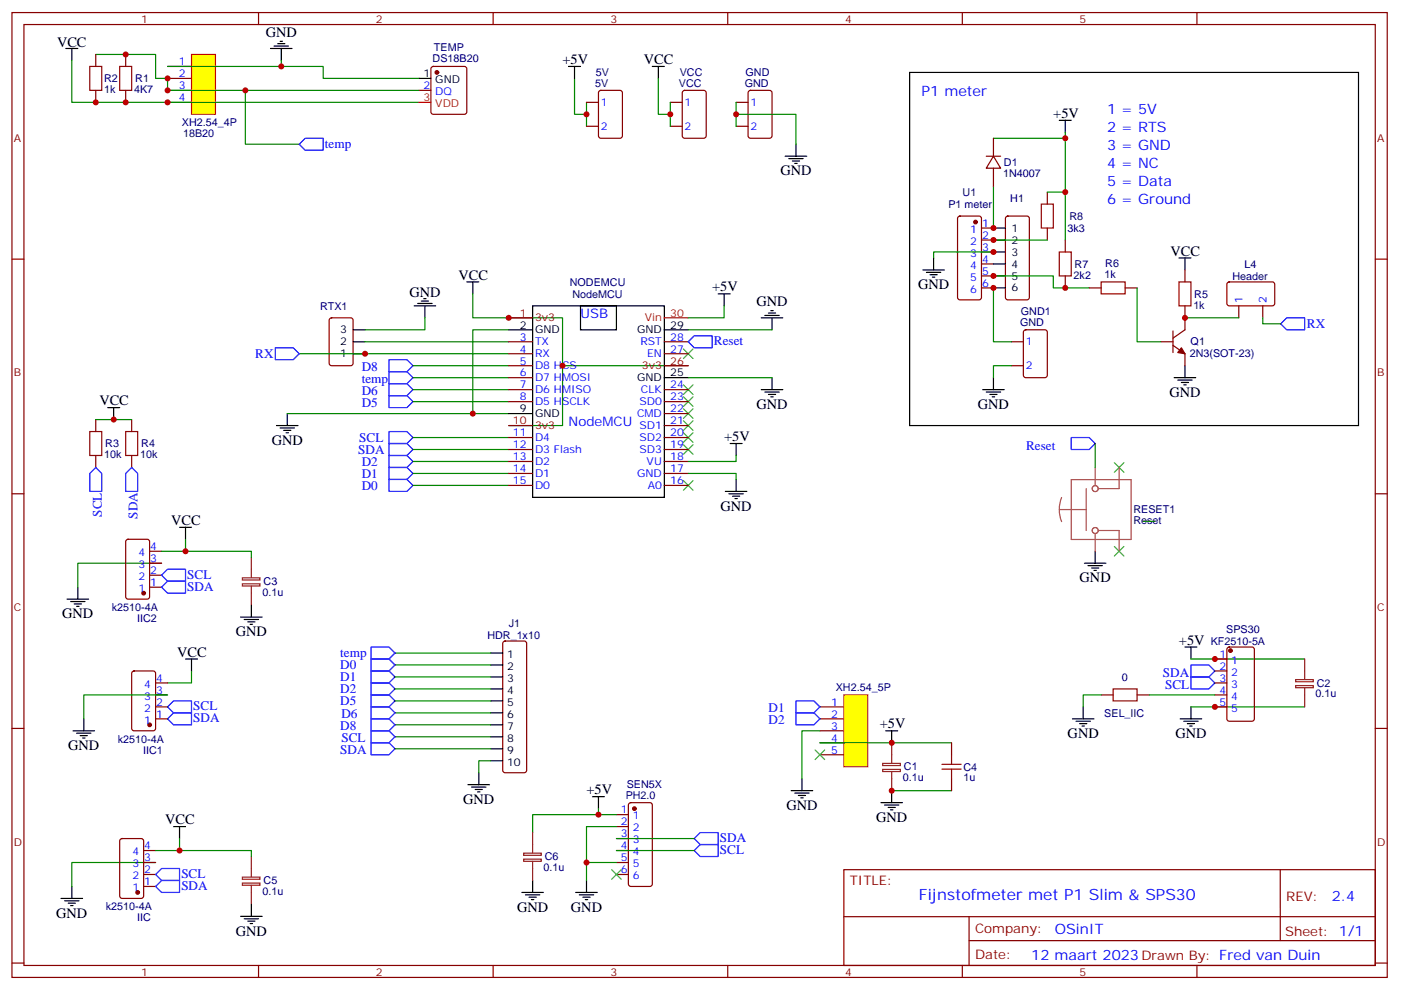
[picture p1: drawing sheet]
<svg xmlns="http://www.w3.org/2000/svg" width="413mm" height="292mm" viewBox="0 0 413 292" stroke-linecap="round" stroke-linejoin="round" font-family="sans-serif">
<g fill="none" stroke="#870000" stroke-width=".35">
<path d="M3.5 3.7h405.4v284.3h-405.4zM7.1 7.2h398.2v277.3h-398.2zM76.2 3.7v3.5M145.3 3.7v3.5M214.5 3.7v3.5M283.6 3.7v3.5M352.8 3.7v3.5M49.4 30.2h7M49.4 26.6h7M49.4 23.1h7M197.6 30.2h3.5M197.6 37.2h3.5"/>
<path d="M201.3 26.8l.5-.2h5.6l.7 .5v12.9l-.4 .7h-5.9l-.7-.4v-13zM217 30.2h3.5M217 37.2h3.5M220.7 26.8l.5-.2h5.6l.7 .5v12.9l-.4 .7h-5.9l-.7-.4v-13zM3.5 76.4h3.6M405.3 76.4h3.6M3.5 145.5h3.6M405.3 145.5h3.6M3.5 214.7h3.6M405.3 214.7h3.6M248.7 256.3h156.6v28.2h-156.6zM377.3 256.3v20.9"/>
<path d="M248.7 270.1h156.5M285.6 277.2h119.6M285.6 270.1v14.2M3.5 283.8h3.6M76.2 284.5v3.5M145.3 284.5v3.5M214.5 284.5v3.5M283.6 284.5v3.5M352.8 284.5v3.5M405.3 283.8h3.6"/>
</g>
<g fill="none" stroke="#000" stroke-width=".35">
<path d="M19.4 14.3h3.5M21.2 14.3v3.5M79.7 14.3h6.4M80.8 13.6h4.2M81.8 12.9h2.2M82.5 12.2h.8M82.9 14.3v3.5M192.3 19.6h3.5M194 19.6v3.5M231.4 46h6.4M232.5 46.7h4.2M233.5 47.4h2.2"/>
<path d="M234.2 48.2h.7M234.6 42.5v3.5M51.2 243.6h3.5M52.9 243.6v3.5M18 264.8h6.3M19 265.5h4.3M20.1 266.2h2.1M20.8 266.9h.7M21.2 261.2v3.6"/>
</g>
<path d="M194 23.1v10.6h3.6M197.6 30.2v7M217 33.7h17.6v8.8M217 30.2v7" fill="none" stroke="#008700" stroke-width=".35"/>
<path d="M56.4 16.1h7.1v17.6h-7.1z" fill="#ff0" stroke="#f30" stroke-width=".35"/>
<g fill="none" stroke="#870000" stroke-width=".35">
<path d="M37 16.1v3.5M49.4 19.6h7M127.2 19.8l.5-.2h9.2l.5 .2 .2 .5v12.7l-.3 .5-.4 .2h-9.2l-.5-.2-.2-.5v-12.7zM37 26.6v3.6M123.5 26.6h3.5M172.9 30.2h3.5M172.9 37.2h3.5M176.6 26.8l.5-.2h5.6l.7 .5v12.9l-.4 .7h-5.9l-.7-.4v-13zM97.2 93.9l.5-.2h5.7l.6 .4 .1 13-.5 .6-5.9 .1-.6-.5-.1-12.9zM149.9 100.7h7.1M149.9 104.2h7.1M149.9 107.8h7.1"/>
<path d="M149.9 111.3h7.1M149.9 114.8h7.1M149.9 118.4h7.1M195.8 100.7h7M195.8 104.2h7M195.8 114.8h7M195.8 118.4h7M149.9 128.9h7.1M149.9 132.5h7.1M149.9 136h7.1M149.9 139.5h7.1M195.8 128.9h7"/>
<path d="M195.8 132.5h7M195.8 136h7M195.8 139.5h7M195.8 121.9h7M195.8 125.4h7M149.9 143.1h7.1M195.8 143.1h7M39 197.9l.5-.2h5.7l.6 .5 .1 16.5-.5 .6-5.9 .1-.6-.5-.1-16.5zM148.4 189.1l.5-.2h5.6l.5 .2 .2 .5v37.4l-.2 .5-.5 .2h-5.6l-.5-.2-.2-.5v-37.4zM45.9 211.8h3.5M45.9 208.3h3.5M45.9 204.8h3.5"/>
<path d="M45.9 201.3h3.5M241.7 211.8h7M241.7 208.3h7M241.7 215.4h7M35.5 247.3l.5-.2h5.6l.7 .5v16.5l-.4 .6-5.9 .1-.7-.5v-16.5zM42.3 257.7h3.6M42.3 254.2h3.6M42.3 250.6h3.6M42.3 261.2h3.6"/>
</g>
<g fill="none" stroke="#008700" stroke-width=".35">
<path d="M21.2 17.8v12.4h102.3M28.2 16.1h17.7v7h3.5v3.5h22.9v15.9h15.9M82.9 17.8v1.8h-33.5M82.9 19.6h12.3v3.5h28.3M72.3 26.6h51.2M169.3 23.1v10.6h3.6M172.9 30.2v7M125.2 93.7v3.5h-17.6M139.3 86.6v7.1h26.5v31.7h-15.9M149.9 97.2h-10.6v24.7h10.6M202.8 97.2h24.7M213.4 90.1v3.6h-10.6"/>
<path d="M88.2 104.2h61.7M107.6 100.7h42.3M121.7 107.8h28.2M121.7 111.3h28.2M121.7 114.8h28.2M121.7 118.4h28.2M165.8 107.8h37M202.8 111.3h24.7M84.7 121.9h54.6M121.7 132.5h28.2M121.7 128.9h28.2M121.7 139.5h28.2"/>
<path d="M121.7 136h28.2M202.8 139.5h14.2v1.8M217 134.2v1.8h-14.2M322.8 130.7v7.1M121.7 143.1h28.2M336.9 153.6h3.5M56.4 197.7v3.6h-7M116.4 196h28.2M116.4 192.4h28.2M116.4 199.5h28.2M49.4 204.8h-24.7v7M116.4 217.1h28.2"/>
<path d="M116.4 210.1h28.2M116.4 213.6h28.2M116.4 203h28.2M116.4 206.6h28.2M116.4 220.7h28.2M144.6 224.2h-3.5v3.5M45.9 254.2h-24.7v7M52.9 247.1v3.5h-7"/>
</g>
<g fill="#870000" stroke="#870000" stroke-width=".35">
<circle cx="40.6" cy="263" r=".53"/>
<circle cx="128.8" cy="21.3" r=".53"/>
<circle cx="44.1" cy="213.6" r=".53"/>
</g>
<g fill="none" stroke="#00f" stroke-width=".35">
<path d="M88.2 42.5l1.8-1.8h5.2v3.6h-5.2zM114.7 109.5h5.2l1.8 1.8-1.8 1.8h-5.2zM114.7 113.1h5.2l1.8 1.7-1.8 1.8h-5.2zM114.7 106h5.2l1.8 1.8-1.8 1.7h-5.2zM114.7 116.6h5.2l1.8 1.8-1.8 1.7h-5.2zM202.8 100.7l1.8-1.7h5.3v3.5h-5.3zM114.7 130.7h5.2l1.8 1.8-1.8 1.7h-5.2zM114.7 127.2h5.2l1.8 1.7-1.8 1.8h-5.2zM114.7 134.2h5.2l1.8 1.8-1.8 1.8h-5.2zM114.7 137.8h5.2l1.8 1.7-1.8 1.8h-5.2zM315.7 128.9h5.3l1.8 1.8-1.8 1.8h-5.3zM114.7 141.3h5.2l1.8 1.8-1.8 1.7h-5.2z"/>
<path d="M109.4 197.7h5.3l1.7 1.8-1.7 1.8h-5.3zM109.4 194.2h5.3l1.7 1.8-1.7 1.7h-5.3zM109.4 190.7h5.3l1.7 1.7-1.7 1.8h-5.3zM49.4 208.3l1.8-1.7h5.2v3.5h-5.2zM51.2 210.1h5.2v3.5h-5.2l-1.8-1.8zM109.4 208.3h5.3l1.7 1.8-1.7 1.7h-5.3zM109.4 211.8h5.3l1.7 1.8-1.7 1.8h-5.3zM109.4 201.3h5.3l1.7 1.7-1.7 1.8h-5.3zM109.4 204.8h5.3l1.7 1.8-1.7 1.7h-5.3zM109.4 215.4h5.3l1.7 1.7-1.7 1.8h-5.3zM109.4 218.9h5.3l1.7 1.8-1.7 1.7h-5.3zM45.9 257.7l1.7-1.8h5.3v3.6h-5.3z"/>
<path d="M45.9 261.2l1.7-1.7h5.3v3.5h-5.3z"/>
</g>
<g fill="none" stroke="#000" stroke-width=".35">
<path d="M167.6 19.6h3.5M169.3 19.6v3.5M123.5 23.1h3.5M104.1 97.2h3.5M122.1 90.1h6.3M123.1 89.4h4.3M124.2 88.7h2.1M124.9 88h.7M125.2 90.1v3.6M137.6 83.1h3.5M139.3 83.1v3.5M149.9 97.2h7.1"/>
<path d="M157 90.1h38.8v56.5h-38.8zM171.1 90.1h10.6v7.1h-10.6zM195.8 97.2h7M211.7 86.6h3.5M213.4 86.6v3.5M224.4 93.7h6.3M225.4 93h4.3M226.5 92.3h2.1M227.2 91.5h.7M227.5 93.7v3.5M104.1 104.2h3.5M104.1 100.7h3.5"/>
<path d="M195.8 111.3h7M224.4 114.8h6.3M225.4 115.5h4.3M226.5 116.2h2.1M227.2 116.9h.7M227.5 111.3v3.5M81.5 125.4h6.3M82.5 126.1h4.3M83.6 126.8h2.1M84.3 127.5h.7M84.7 121.9v3.5M149.9 121.9h7.1"/>
<path d="M215.2 130.7h3.5M217 130.7v3.5M213.8 144.8h6.3M214.8 145.5h4.3M215.9 146.2h2.1M216.6 146.9h.7M217 141.3v3.5M319.6 166h6.4M320.7 166.7h4.2M321.7 167.4h2.1M322.4 168.1h.7M322.8 162.5v3.5"/>
<path d="M54.7 194.2h3.5M56.4 194.2v3.5M144.6 192.4h3.6M144.6 196h3.6M144.6 199.5h3.6M21.5 215.4h6.4M22.6 216.1h4.2M23.6 216.8h2.2M24.3 217.5h.7M24.7 211.8v3.6M144.6 203h3.6M144.6 206.6h3.6"/>
<path d="M144.6 210.1h3.6M144.6 213.6h3.6M144.6 217.1h3.6M137.9 231.2h6.4M139 232h4.2M140.1 232.7h2.1M140.8 233.4h.7M141.1 227.7v3.5M144.6 220.7h3.6M144.6 224.2h3.6"/>
</g>
<path d="M123.5 30.2h3.5M195.8 93.7h7" fill="none" stroke="#f00" stroke-width=".35"/>
<path d="M35.3 19.6h3.5v7h-3.5z" fill="none" stroke="#a10000" stroke-width=".35"/>
<g fill="none" stroke="#3c3" stroke-width=".35">
<path d="M201.4 116.9l2.9 2.9M201.4 113.4l2.9 2.8M201.4 102.8l2.9 2.9M204.3 116.9l-2.9 2.9M204.3 113.4l-2.9 2.8M204.3 102.8l-2.9 2.9M201.4 131.1l2.9 2.8M201.4 127.5l2.9 2.9M201.4 124l2.9 2.8M201.4 120.5l2.9 2.8M204.3 131.1l-2.9 2.8M204.3 127.5l-2.9 2.9"/>
<path d="M204.3 124l-2.9 2.8M204.3 120.5l-2.9 2.8M328.4 136.3l2.9 2.9M331.3 136.3l-2.9 2.9M201.4 141.6l2.9 2.9M204.3 141.6l-2.9 2.9M328.4 161l2.9 2.9M331.3 161l-2.9 2.9"/>
</g>
<path d="M149.9 93.7h7.1M195.8 107.8h7M149.9 125.4h7.1" fill="none" stroke="#900" stroke-width=".35"/>
<g fill="none" stroke="#a64a4a" stroke-width=".35">
<path d="M322.8 137.8v3.4M329.8 137.8v3.4M312.2 150.2h7.9M312.9 146.6a9.5 9.5 0 0 0 0 7.1M315.7 141.3h17.7v17.7h-17.7zM320.1 144v12.3M322.8 141.3v1.8M322.8 157.2v5.3M322.8 143.1a.89 .89 0 0 0-.9 .9 .89 .89 0 0 0 .9 .9 .89 .89 0 0 0 .9-.9M322.8 143.1l.5 .2 .4 .7M323.7 156.3h6.1v6.2M323.7 156.3a.89 .89 0 0 0-.9-.9 .89 .89 0 0 0-.9 .9 .89 .89 0 0 0 .9 .9"/>
<path d="M323.7 156.3l-.2 .6-.7 .3M329.8 141.3v2.7h-6.1"/>
</g>
<path d="M248.7 204.8h7.1v21.2h-7.1z" fill="#ff0" stroke="#f30" stroke-width=".35"/>
<g fill="none" stroke="#870000" stroke-width=".35">
<path d="M28.2 16.1v3.5M28.2 26.6v3.6M290.7 46h4.2M292.8 46l2.1 3.6h-4.2zM292.8 40.7v5.3M292.8 49.6v5.3M308.7 56.6v3.5M282.5 63.9l.4-.2h5.7l.6 .4 .1 23.6-.5 .6-5.9 .1-.6-.5-.1-23.5zM289.3 67.2h3.5M289.3 70.7h3.5M289.3 74.3h3.5M289.3 77.8h3.5"/>
<path d="M296.6 63.9l.4-.2h5.7l.6 .4 .1 23.6-.5 .6-5.9 .1-.6-.5-.1-23.5zM308.7 67.2v3.5M314 70.7v3.6M349.2 79.6v3.5M289.3 81.3h3.5M289.3 84.8h3.5M301.9 97.4l.4-.2h5.7l.6 .4 .1 13-.5 .6-5.9 .1-.6-.5-.1-12.9zM314 81.3v3.5M321 84.8h3.6M331.6 84.8h3.5M345.7 97.5v6.4M349.2 90.1v7.1l-3.5 2.5"/>
<path d="M361.8 83.3l.5-.2h13l.4 .7-.1 5.9-.6 .4h-13l-.4-.7v-5.6zM365.1 90.1v3.6M372.2 90.1v3.6M298.1 100.7h3.5M298.1 107.8h3.5M342.2 100.7h3.5M345.7 101.8l3.5 2.4v3.6M28.2 123.6v3.6M28.2 134.2v3.6M38.8 123.6v3.6M38.8 134.2v3.6M37.3 159.1l.4-.2h5.7l.6 .5 .1 16.5-.5 .6-5.9 .1-.6-.5-.1-16.5z"/>
<path d="M44.1 173h3.5M44.1 169.5h3.5M44.1 166h3.5M44.1 162.5h3.5M358.1 194.2h3.5M358.1 197.7h3.5M361.8 190.9l.5-.2h6.7l.7 .4v20.7l-.5 .7h-6.9l-.6-.4-.1-20.7zM241.7 218.9h7M280.5 218.9v3.5M324.6 204.8h3.5M335.1 204.8h3.6M358.1 204.8h3.5"/>
<path d="M358.1 201.3h3.5M358.1 208.3h3.5M185.4 236.7l.5-.2h5.7l.6 .5 .1 23.5-.5 .7h-5.9l-.6-.4-.1-23.6zM241.7 222.4h7M280.5 229.5v3.5M181.7 240.1h3.5M181.7 243.6h3.5M181.7 247.1h3.5M181.7 250.6h3.5M181.7 254.2h3.5M181.7 257.7h3.5"/>
</g>
<path d="M377.5 95.4l1.7-1.7h5.3v3.5h-5.3zM81.1 102.5h5.3l1.8 1.7-1.8 1.8h-5.3zM28.2 137.8l1.8 1.7v5.3h-3.5v-5.3zM38.8 137.8l1.8 1.7v5.3h-3.6v-5.3zM47.6 169.5l1.8-1.8h5.3v3.6h-5.3zM47.6 173l1.8-1.7h5.3v3.5h-5.3zM351 199.5h5.3l1.8 1.8-1.8 1.7h-5.3zM351 196h5.3l1.8 1.7-1.8 1.8h-5.3zM234.6 206.6h5.3l1.8 1.7-1.8 1.8h-5.3zM234.6 210.1h5.3l1.8 1.7-1.8 1.8h-5.3zM204.6 250.6l1.8-1.7h5.3v3.5h-5.3zM206.4 245.4h5.3v3.5h-5.3l-1.8-1.8z" fill="none" stroke="#00f" stroke-width=".35"/>
<g fill="none" stroke="#000" stroke-width=".35">
<path d="M268.1 21.3h132.3v104.1h-132.3zM312.2 35.5h3.5M314 35.5v3.5M272 79.6h6.3M275.2 76v3.6M292.8 67.2h3.5M292.8 70.7h3.5M292.8 74.3h3.5M292.8 77.8h3.5M347.5 76h3.5M349.2 76v3.6M273 80.3h4.3"/>
<path d="M274.1 81h2.1M274.8 81.7h.7M292.8 81.3h3.5M292.8 84.8h3.5M289.6 114.8h6.4M290.7 115.5h4.2M291.7 116.2h2.2M292.5 116.9h.7M292.8 111.3v3.5M346.1 111.3h6.3M347.1 112h4.3M348.2 112.7h2.1"/>
<path d="M348.9 113.4h.7M349.2 107.8v3.5M31.7 120.1h3.6M33.5 120.1v3.5M52.9 155.4h3.5M54.7 155.4v3.5M19.8 176.6h6.3M20.8 177.3h4.2M21.9 178h2.1M22.6 178.7h.7M22.9 173v3.6M74.1 178.3v3.6"/>
<path d="M70.9 181.9h6.4M72 182.6h4.2M73 183.3h2.1M73.7 184h.7M349.2 190.7h3.6M351 190.7v3.5M261.1 215.4h3.5M262.8 215.4v3.5M316.1 211.8h6.3M317.1 212.5h4.3M318.2 213.3h2.1M318.9 214h.7"/>
<path d="M319.3 208.3v3.5M347.8 211.8h6.4M348.9 212.5h4.2M350 213.3h2.1M350.7 214h.7M351 208.3v3.5M174.6 234.8h3.6M176.4 234.8v3.5M233.2 233h6.3M234.2 233.7h4.3M235.3 234.4h2.1M236 235.1h.7"/>
<path d="M236.4 229.5v3.5M259.6 236.5h6.4M260.7 237.2h4.2M261.8 237.9h2.1M262.5 238.7h.7M262.8 233v3.5M157 259.5v3.5M172.9 259.5v3.5M70.9 270.1h6.4M72 270.8h4.2M73 271.5h2.1M73.7 272.2h.7"/>
<path d="M74.1 266.5v3.6M153.8 263h6.4M154.9 263.7h4.2M155.9 264.4h2.1M156.6 265.1h.7M169.7 263h6.3M170.7 263.7h4.3M171.8 264.4h2.1M172.5 265.1h.7"/>
</g>
<g fill="none" stroke="#008700" stroke-width=".35">
<path d="M314 39v31.7M292.8 40.7h21.2M292.8 54.9v12.3M308.7 56.6h5.3M292.8 74.3h-17.6v1.7M292.8 70.7h15.9M292.8 81.3h17.6v3.5h10.6M292.8 84.8v15.9h5.3M335.1 84.8v15.9h7.1M349.2 93.7h15.9M372.2 93.7v1.7h5.3M298.1 107.8h-5.3v3.5"/>
<path d="M28.2 123.6h10.6M54.7 158.9v3.6h-7.1M47.6 166h-24.7v7M54.7 162.5h19.4v1.7M351 194.2h33.5M241.7 215.4h-5.3v14.1M241.7 218.9h38.8M324.6 204.8h-5.3v3.5M338.7 204.8h19.4M351 208.3h33.5M176.4 238.3v1.8h5.3M262.8 233h17.7"/>
<path d="M52.9 250.6h21.2v1.8M172.9 254.2h8.8M176.4 240.1h-19.4v5.3M181.7 243.6h-8.8v15.9M181.7 247.1h22.9M181.7 250.6h22.9"/>
</g>
<g fill="none" stroke="#8c2424" stroke-width=".35">
<path d="M71.4 170.3h5.2v.6h-5.2zM71.4 172h5.2v.7h-5.2zM74.1 164.2v6M74.1 172.7v5.6M384.5 194.2v6M262.8 218.9v6M381.9 200.3h5.2v.6h-5.2zM381.9 202h5.2v.7h-5.2zM384.5 202.7v5.6M260.2 225h5.2v.6h-5.2zM260.2 226.7h5.2v.7h-5.2zM262.8 227.4v5.6"/>
<path d="M71.4 258.5h5.2v.6h-5.2zM74.1 252.4v6M154.3 251.4h5.2v.7h-5.2zM154.3 253.2h5.2v.6h-5.2zM157 245.4v6M157 253.8v5.7M71.4 260.2h5.2v.7h-5.2zM74.1 260.9v5.6"/>
</g>
<path d="M240.2 221l2.9 2.8M243.1 221l-2.9 2.8M180.3 256.3l2.8 2.8M183.1 256.3l-2.8 2.8" fill="none" stroke="#3c3" stroke-width=".35"/>
<path d="M26.5 19.6h3.5v7h-3.5zM306.9 60.1h3.5v7.1h-3.5zM312.2 74.3h3.5v7h-3.5zM324.6 83.1h7v3.5h-7zM347.5 83.1h3.5v7h-3.5zM26.5 127.2h3.5v7h-3.5zM37 127.2h3.6v7h-3.6zM328.1 203h7v3.6h-7zM277.6 226.7h5.7M277.6 225.2h5.7M280.5 222.4v2.8M280.5 226.7v2.8" fill="none" stroke="#a10000" stroke-width=".35"/>
<g fill="#870000" stroke="#870000" stroke-width=".35">
<path d="M348.2 102.5l1 1.7-2.1-.3z"/>
<circle cx="42.3" cy="174.8" r=".53"/>
<circle cx="287.5" cy="65.4" r=".53"/>
<circle cx="362.7" cy="191.7" r=".53"/>
<circle cx="187" cy="238.3" r=".53"/>
</g>
<g fill="#c00">
<circle cx="217" cy="33.7" r=".88"/>
<circle cx="197.6" cy="33.7" r=".88"/>
<circle cx="82.9" cy="19.6" r=".88"/>
<circle cx="49.4" cy="30.2" r=".88"/>
<circle cx="172.9" cy="33.7" r=".88"/>
<circle cx="37" cy="30.2" r=".88"/>
<circle cx="49.4" cy="23.1" r=".88"/>
<circle cx="149.9" cy="93.7" r=".88"/>
<circle cx="165.8" cy="107.8" r=".88"/>
<circle cx="49.4" cy="26.6" r=".88"/>
<circle cx="72.3" cy="26.6" r=".88"/>
<circle cx="139.3" cy="121.9" r=".88"/>
<circle cx="262.8" cy="218.9" r=".88"/>
<circle cx="262.8" cy="233" r=".88"/>
<circle cx="28.2" cy="30.2" r=".88"/>
<circle cx="37" cy="16.1" r=".88"/>
<circle cx="33.5" cy="123.6" r=".88"/>
<circle cx="292.8" cy="81.3" r=".88"/>
<circle cx="292.8" cy="74.3" r=".88"/>
<circle cx="349.3" cy="93.7" r=".88"/>
<circle cx="107.6" cy="104.2" r=".88"/>
<circle cx="314" cy="84.8" r=".88"/>
<circle cx="292.8" cy="70.7" r=".88"/>
<circle cx="314" cy="56.6" r=".88"/>
<circle cx="292.8" cy="84.8" r=".88"/>
<circle cx="314" cy="40.7" r=".88"/>
<circle cx="292.8" cy="67.2" r=".88"/>
<circle cx="358.1" cy="194.2" r=".88"/>
<circle cx="358.1" cy="208.3" r=".88"/>
<circle cx="54.7" cy="162.5" r=".88"/>
<circle cx="52.9" cy="250.6" r=".88"/>
<circle cx="176.4" cy="240.1" r=".88"/>
<circle cx="172.9" cy="254.2" r=".88"/>
</g>
<text font-size="4.6" fill="#00f" x="270.8" y="265.3">Fijnstofmeter met P1 Slim &amp; SPS30</text>
<g font-size="4.2">
<text x="78.3" y="11">GND</text>
<text x="16.8" y="14">VCC</text>
<text x="165.8" y="18.9">+5V</text>
<text x="189.8" y="18.9">VCC</text>
<text x="310.4" y="34.7">+5V</text>
<text x="230" y="51.7">GND</text>
<text x="345" y="75.3">VCC</text>
<text x="135.1" y="82.4">VCC</text>
<text x="120.7" y="87.7">GND</text>
<text x="209.9" y="85.9">+5V</text>
<text x="270.6" y="85.2">GND</text>
<text x="223" y="90.3">GND</text>
<text x="29.3" y="119.4">VCC</text>
<text x="344.7" y="116.9">GND</text>
<text x="223" y="120.5">GND</text>
<text x="288.2" y="120.5">GND</text>
<text x="80.1" y="131.1">GND</text>
<text x="213.4" y="130">+5V</text>
<text x="50.4" y="154.7">VCC</text>
<text x="212.4" y="150.5">GND</text>
<text x="318.2" y="171.6">GND</text>
<text x="18.3" y="182.2">GND</text>
<text x="69.5" y="187.5">GND</text>
<text x="347.5" y="190">+5V</text>
<text x="52.2" y="193.5">VCC</text>
<text x="259.3" y="214.7">+5V</text>
<text x="20.1" y="221">GND</text>
<text x="314.7" y="217.5">GND</text>
<text x="346.4" y="217.5">GND</text>
<text x="136.5" y="236.9">GND</text>
<text x="172.9" y="234.1">+5V</text>
<text x="231.8" y="238.7">GND</text>
<text x="48.7" y="242.9">VCC</text>
<text x="258.2" y="242.2">GND</text>
<text x="152.4" y="268.6">GND</text>
<text x="168.3" y="268.6">GND</text>
<text x="16.6" y="270.4">GND</text>
<text x="69.5" y="275.7">GND</text>
</g>
<g font-size="4.2" fill="#00f">
<text x="271.6" y="28.4">P1 meter</text>
<text x="326.3" y="33.7">1 = 5V</text>
<text x="326.3" y="39">2 = RTS</text>
<text x="326.3" y="44.3">3 = GND</text>
<text x="326.3" y="49.6">4 = NC</text>
<text x="326.3" y="54.9">5 = Data</text>
<text x="326.3" y="60.1">6 = Ground</text>
<text x="392.5" y="265.6">2.4</text>
<text x="310.9" y="275.1">OSinIT</text>
<text x="304" y="282.9">12 maart 2023 Drawn By: Fred van Duin</text>
</g>
<g font-size="3.9" fill="#00f">
<text x="95.8" y="43.6">temp</text>
<text x="171.1" y="93.8">USB</text>
<text x="210.4" y="101.8">Reset</text>
<text x="385.2" y="96.6">RX</text>
<text x="75.2" y="105.5">RX</text>
<text x="106.6" y="112.8">temp</text>
<text x="106.6" y="109.2">D8</text>
<text x="106.6" y="116.3">D6</text>
<text x="106.6" y="119.8">D5</text>
<text x="167.6" y="125.6">NodeMCU</text>
<text x="105.9" y="130.4">SCL</text>
<text x="105.6" y="133.9">SDA</text>
<text x="106.6" y="137.5">D2</text>
<text x="302.5" y="132.5">Reset</text>
<text x="106.6" y="141">D1</text>
<text x="106.6" y="144.5">D0</text>
<text x="30" y="152.2" transform="rotate(-90 30 152.2)">SCL</text>
<text x="40.6" y="152.9" transform="rotate(-90 40.6 152.9)">SDA</text>
<text x="55.2" y="170.6">SCL</text>
<text x="55.2" y="174.1">SDA</text>
<text x="100.3" y="197.2">D0</text>
<text x="100.3" y="193.7">temp</text>
<text x="100.3" y="200.8">D1</text>
<text x="342.8" y="199.5">SDA</text>
<text x="343.4" y="203">SCL</text>
<text x="57" y="209.4">SCL</text>
<text x="100.3" y="204.3">D2</text>
<text x="100.3" y="207.8">D5</text>
<text x="226.5" y="209.8">D1</text>
<text x="57" y="212.9">SDA</text>
<text x="100.3" y="215">D8</text>
<text x="100.6" y="211.5">D6</text>
<text x="226.5" y="213.3">D2</text>
<text x="100.6" y="218.5">SCL</text>
<text x="100.3" y="222.1">SDA</text>
<text x="212.2" y="251.7">SCL</text>
<text x="212.2" y="248.2">SDA</text>
<text x="53.4" y="258.8">SCL</text>
<text x="53.4" y="262.3">SDA</text>
</g>
<g font-size="3.9" fill="#800">
<text x="250.5" y="260.9">TITLE:</text>
<text x="379.1" y="265.6">REV:</text>
<text x="287.4" y="275.1">Company:</text>
<text x="378.7" y="275.7">Sheet: 1/1</text>
<text x="287.4" y="282.8">Date:</text>
</g>
<g font-size="3.2" fill="#800">
<text x="41.6" y="6.7">1</text>
<text x="110.8" y="6.7">2</text>
<text x="179.9" y="6.7">3</text>
<text x="249.1" y="6.7">4</text>
<text x="318.2" y="6.7">5</text>
<text x="4.1" y="41.8">A</text>
<text x="405.9" y="41.8">A</text>
<text x="4.1" y="110.9">B</text>
<text x="405.9" y="110.9">B</text>
<text x="4.1" y="180.1">C</text>
<text x="405.9" y="180.1">C</text>
<text x="4.1" y="249.2">D</text>
<text x="405.9" y="249.2">D</text>
<text x="41.6" y="287.5">1</text>
<text x="110.8" y="287.5">2</text>
<text x="179.9" y="287.5">3</text>
<text x="249.1" y="287.5">4</text>
<text x="318.2" y="287.5">5</text>
</g>
<g font-size="3.2" fill="#000080">
<text x="127.9" y="15.1">TEMP</text>
<text x="127.5" y="18.4">DS18B20</text>
<text x="175.7" y="22.4">5V</text>
<text x="200.4" y="22.4">VCC</text>
<text x="219.8" y="22.4">GND</text>
<text x="30.7" y="27.5">1k</text>
<text x="30.7" y="24.2">R2</text>
<text x="39.5" y="27.3">4K7</text>
<text x="39.9" y="24.2">R1</text>
<text x="175.4" y="25.6">5V</text>
<text x="200.1" y="25.6">VCC</text>
<text x="219.5" y="25.6">GND</text>
<text x="53.6" y="37.2">XH2.54_4P</text>
<text x="54" y="40.4">18B20</text>
<text x="295.6" y="52.2">1N4007</text>
<text x="295.9" y="48.9">D1</text>
<text x="283.7" y="57.7">U1</text>
<text x="297.8" y="59.5">H1</text>
<text x="279.5" y="61.2">P1 meter</text>
<text x="315.2" y="64.8">R8</text>
<text x="314.6" y="68.3">3k3</text>
<text x="316.4" y="82.2">2k2</text>
<text x="316.7" y="78.9">R7</text>
<text x="325.5" y="82">1k</text>
<text x="325.8" y="78.7">R6</text>
<text x="363.3" y="82.5">Header</text>
<text x="366.8" y="78.8">L4</text>
<text x="167.9" y="84.2">NODEMCU</text>
<text x="168.7" y="87.8">NodeMCU</text>
<text x="352" y="87.7">R5</text>
<text x="94.3" y="91.3">RTX1</text>
<text x="300.9" y="92.9">GND1</text>
<text x="351.7" y="91">1k</text>
<text x="300.6" y="96.1">GND</text>
<text x="350.9" y="101.8">Q1</text>
<text x="350.7" y="105.1">2N3(SOT-23)</text>
<text x="31" y="131.8">R3</text>
<text x="41.6" y="131.8">R4</text>
<text x="30.7" y="134.9">10k</text>
<text x="41.3" y="134.9">10k</text>
<text x="334.1" y="154.4">Reset</text>
<text x="334.1" y="151.3">RESET1</text>
<text x="77.7" y="172.3">C3</text>
<text x="77.3" y="175.5">0.1u</text>
<text x="33" y="180.1">k2510-4A</text>
<text x="40.4" y="183.3">IIC2</text>
<text x="150" y="184.8">J1</text>
<text x="143.6" y="188.3">HDR_1x10</text>
<text x="356.8" y="190">KF2510-5A</text>
<text x="361.4" y="186.4">SPS30</text>
<text x="246.3" y="203.6">XH2.54_5P</text>
<text x="330.7" y="200.6">0</text>
<text x="388.1" y="202.3">C2</text>
<text x="387.8" y="205.5">0.1u</text>
<text x="325.5" y="211.2">SEL_IIC</text>
<text x="34.7" y="218.9">k2510-4A</text>
<text x="42.2" y="222.1">IIC1</text>
<text x="266.4" y="227">C1</text>
<text x="284" y="227.1">C4</text>
<text x="184.7" y="232.4">SEN5X</text>
<text x="266.1" y="230.2">0.1u</text>
<text x="284" y="230.3">1u</text>
<text x="184.4" y="235.4">PH2.0</text>
<text x="160.2" y="256.6">0.1u</text>
<text x="160.6" y="253.5">C6</text>
<text x="77.3" y="263.7">0.1u</text>
<text x="77.7" y="260.5">C5</text>
<text x="31.2" y="268.3">k2510-4A</text>
<text x="40.4" y="271.5">IIC</text>
</g>
<g font-size="3.2" fill="#00f">
<text x="52.7" y="22.8">2</text>
<text x="52.7" y="19.2">1</text>
<text x="52.7" y="29.8">4</text>
<text x="52.7" y="26.3">3</text>
<text x="57.1" y="27.7">2</text>
<text x="124.8" y="26.3">2</text>
<text x="128.3" y="28">DQ</text>
<text x="57.1" y="31.2">1</text>
<text x="177.1" y="31.2">1</text>
<text x="201.8" y="31.2">1</text>
<text x="221.2" y="31.2">1</text>
<text x="177.1" y="38.3">2</text>
<text x="201.8" y="38.3">2</text>
<text x="221.2" y="38.3">2</text>
<text x="286" y="68.6">1</text>
<text x="289.5" y="66.9">1</text>
<text x="289.5" y="70.4">2</text>
<text x="286" y="72.1">2</text>
<text x="286" y="75.7">3</text>
<text x="289.5" y="73.9">3</text>
<text x="289.5" y="77.4">4</text>
<text x="286" y="79.2">4</text>
<text x="286" y="82.7">5</text>
<text x="289.5" y="81">5</text>
<text x="286" y="86.3">6</text>
<text x="289.5" y="84.5">6</text>
<text x="366.2" y="89.4" transform="rotate(-90 366.2 89.4)">1</text>
<text x="373.2" y="89.4" transform="rotate(-90 373.2 89.4)">2</text>
<text x="153.2" y="100.4">3</text>
<text x="157.7" y="101.8">TX</text>
<text x="188.8" y="101.8">RST</text>
<text x="197.6" y="100.4">28</text>
<text x="302.3" y="101.8">1</text>
<text x="153.2" y="103.9">4</text>
<text x="153.2" y="107.4">5</text>
<text x="157.7" y="105.3">RX</text>
<text x="190.7" y="105.3">EN</text>
<text x="197.6" y="103.9">27</text>
<text x="153.2" y="110.9">6</text>
<text x="157.7" y="108.8">D8 HCS</text>
<text x="157.7" y="112.4">D7 HMOSI</text>
<text x="302.3" y="108.8">2</text>
<text x="153.2" y="114.5">7</text>
<text x="153.2" y="118">8</text>
<text x="157.7" y="115.9">D6 HMISO</text>
<text x="157.7" y="119.4">D5 HSCLK</text>
<text x="188.5" y="119.4">SD0</text>
<text x="188.9" y="115.9">CLK</text>
<text x="197.6" y="118">23</text>
<text x="197.6" y="114.5">24</text>
<text x="187.8" y="122.9">CMD</text>
<text x="197.6" y="121.5">22</text>
<text x="197.6" y="125.1">21</text>
<text x="151.2" y="128.6">11</text>
<text x="157.7" y="130">D4</text>
<text x="188.5" y="130">SD2</text>
<text x="188.5" y="126.5">SD1</text>
<text x="197.6" y="128.6">20</text>
<text x="151.2" y="132.1">12</text>
<text x="151.2" y="135.6">13</text>
<text x="157.7" y="133.5">D3 Flash</text>
<text x="157.7" y="137.1">D2</text>
<text x="188.5" y="133.5">SD3</text>
<text x="190.6" y="137.1">VU</text>
<text x="197.6" y="135.6">18</text>
<text x="197.6" y="132.1">19</text>
<text x="151.2" y="139.2">14</text>
<text x="151.2" y="142.7">15</text>
<text x="157.7" y="140.6">D1</text>
<text x="187.8" y="140.6">GND</text>
<text x="197.6" y="142.7">16</text>
<text x="197.6" y="139.2">17</text>
<text x="157.7" y="144.1">D0</text>
<text x="190.9" y="144.1">A0</text>
<text x="40.8" y="167.4">3</text>
<text x="40.8" y="163.9">4</text>
<text x="44.3" y="165.6">3</text>
<text x="44.3" y="162.1">4</text>
<text x="40.8" y="170.9">2</text>
<text x="44.3" y="172.7">1</text>
<text x="44.3" y="169.2">2</text>
<text x="40.8" y="174.4">1</text>
<text x="359.4" y="193.9">1</text>
<text x="359.4" y="197.4">2</text>
<text x="362.9" y="195.6">1</text>
<text x="42.5" y="202.7">4</text>
<text x="46" y="200.9">4</text>
<text x="359.4" y="200.9">3</text>
<text x="362.9" y="199.1">2</text>
<text x="362.9" y="202.7">3</text>
<text x="42.5" y="209.7">2</text>
<text x="42.5" y="206.2">3</text>
<text x="46" y="208">2</text>
<text x="46" y="204.4">3</text>
<text x="244.9" y="208">1</text>
<text x="359.4" y="204.4">4</text>
<text x="359.4" y="208">5</text>
<text x="362.9" y="206.2">4</text>
<text x="362.9" y="209.7">5</text>
<text x="42.5" y="213.3">1</text>
<text x="46" y="211.5">1</text>
<text x="244.9" y="211.5">2</text>
<text x="244.9" y="215">3</text>
<text x="244.9" y="218.5">4</text>
<text x="244.9" y="222.1">5</text>
<text x="183" y="239.7">1</text>
<text x="183" y="243.2">2</text>
<text x="186.5" y="241.5">1</text>
<text x="186.5" y="245">2</text>
<text x="42.5" y="250.3">4</text>
<text x="183" y="246.8">3</text>
<text x="183" y="250.3">4</text>
<text x="186.5" y="248.5">3</text>
<text x="39" y="255.6">3</text>
<text x="39" y="252.1">4</text>
<text x="42.5" y="257.4">2</text>
<text x="42.5" y="253.8">3</text>
<text x="183" y="253.8">5</text>
<text x="183" y="257.4">6</text>
<text x="186.5" y="252.1">4</text>
<text x="186.5" y="255.6">5</text>
<text x="39" y="262.6">1</text>
<text x="39" y="259.1">2</text>
<text x="42.5" y="260.9">1</text>
<text x="186.5" y="259.1">6</text>
</g>
<g font-size="3.2">
<text x="124.8" y="22.8">1</text>
<text x="128.3" y="24.5">GND</text>
<text x="298.1" y="68.3">1</text>
<text x="298.1" y="71.8">2</text>
<text x="298.1" y="75.3">3</text>
<text x="298.1" y="78.8">4</text>
<text x="298.1" y="82.4">5</text>
<text x="298.1" y="85.9">6</text>
<text x="100.3" y="98.2">3</text>
<text x="100.3" y="101.8">2</text>
<text x="153.2" y="96.8">2</text>
<text x="157.7" y="98.2">GND</text>
<text x="187.8" y="98.2">GND</text>
<text x="197.6" y="96.8">29</text>
<text x="100.3" y="105.3">1</text>
<text x="187.8" y="112.4">GND</text>
<text x="197.6" y="110.9">25</text>
<text x="153.2" y="121.5">9</text>
<text x="157.7" y="122.9">GND</text>
<text x="149.5" y="193.9">1</text>
<text x="149.5" y="197.4">2</text>
<text x="149.5" y="200.9">3</text>
<text x="149.5" y="204.4">4</text>
<text x="149.5" y="208">5</text>
<text x="149.5" y="211.5">6</text>
<text x="149.5" y="215">7</text>
<text x="149.5" y="218.5">8</text>
<text x="149.5" y="222.1">9</text>
<text x="149.5" y="225.6">10</text>
</g>
<g font-size="3.2" fill="#f00">
<text x="124.8" y="29.8">3</text>
<text x="128.3" y="31.6">VDD</text>
<text x="190" y="94.7">Vin</text>
<text x="197.6" y="93.3">30</text>
</g>
<g font-size="3.2" fill="#900">
<text x="153.2" y="93.3">1</text>
<text x="157.7" y="94.7">3v3</text>
<text x="197.6" y="107.4">26</text>
<text x="189.2" y="108.8">3v3</text>
<text x="151.2" y="125.1">10</text>
<text x="157.7" y="126.5">3v3</text>
</g>
</svg>
